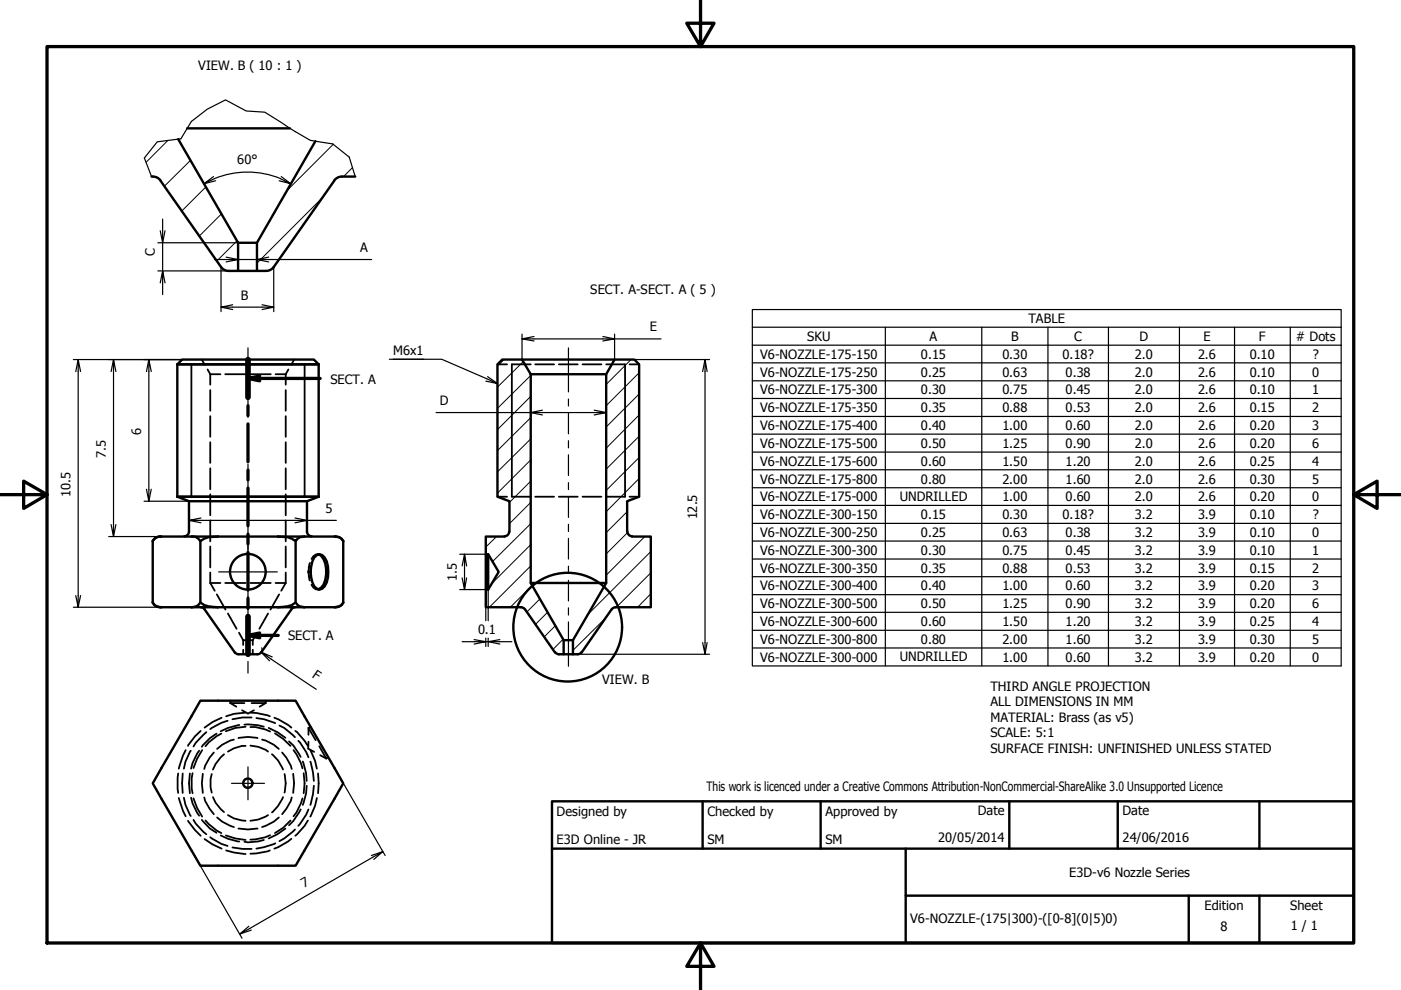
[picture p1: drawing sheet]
<svg xmlns="http://www.w3.org/2000/svg" width="297mm" height="210mm" viewBox="0 0 297 210" stroke-linecap="round" stroke-linejoin="round" font-family="sans-serif">
<!-- layer: Visible (ISO) -->
<g fill="none" stroke="#000" stroke-width=".51">
<path d="M32.1 37.4h.3M32.4 37.4l.8 .2 .9 .7M34 38.3l12.8 18.3 .9 .7 .8 .1h2v-5.9M37.8 29.5l12.7 22M39.7 27.2h21.8M66.9 29.9l-12.4 21.6v5.9a4.2 4.2 0 0 0 3-.3l.6-.5 12.8-18.3M75.3 37.4l-3.2 .1-.7 .3-.6 .5M50.5 51.5h4M50.5 57.4h4M37.6 77.3l1-1.1h27.9l1.1 1.1M37.6 77.3v28M37.6 77.3h30"/>
<path d="M67.6 77.3v28M110.7 76.2h23.8l1 1.1v28l-2.5 1v6.4M112.5 79.3l-1.8-3.1h-4.2l-1 1.1v28l2.5 1v6.4M112.5 79.3v44.3l7 12.1v3h-1M112.5 79.3h16M130.3 76.2l-1.8 3.1v44.3l-7 12.1v3h1M33.9 113.8a1.75 1.75 0 0 0-1.5 1M34 113.8h37.2M34.2 113.8a1.79 1.79 0 0 0-1.8 .9v13M37.6 105.3h30M37.6 105.3l2.5 1M40.1 106.3v6.4a.98 .98 0 0 1-1 1"/>
<path d="M40.1 106.3h25M40.6 113.8a1.79 1.79 0 0 1 1.9 .9M42.5 114.7v13M46.2 113.8l-2 .1-1.7 .8M58.9 113.8l2.1 .1 1.7 .8 .9-.8 .9-.1M62.7 114.7v13M65.1 106.3v6.4a.98 .98 0 0 0 1 1M66.6 118.2l.6-.5 .6-.2a2.62 2.62 0 0 1 1.7 2.6 5.4 5.4 0 0 1-1.2 4.7l-.5 .2-.6-.2a4.7 4.7 0 0 1-1.2-4.7zM67.5 117.5a3.4 3.4 0 0 1 1.7 3.1 5.2 5.2 0 0 1-1.1 4l-.6 .3M67.6 105.3l-2.5 1M70.9 113.8l1 .1 .5 .3 .4 .5v13M71.2 113.8a1.75 1.75 0 0 1 1.6 1"/>
<path d="M103 117.5v7.5M103.5 117.5v7.5M107 113.8h-4v3.7h.5l2.2 3.8-2.2 3.7h-.5v3.7h7.5M108 112.7a.98 .98 0 0 1-1 1M133 112.7a.98 .98 0 0 0 1 1M134 113.8h4v14.9h-7.5M32.4 127.8a1.75 1.75 0 0 0 1.5 .9M32.4 127.7a2.01 2.01 0 0 0 1.8 1M34 128.7h37.2M40.6 128.7a2.01 2.01 0 0 0 1.9-1 5.6 5.6 0 0 0 3.7 1M42.6 128.7l.8 .5 6.4 9.1M49.8 138.3l.8 .4"/>
<path d="M50.6 138.7h3.9M55.4 138.3l-.8 .4M58.9 128.7a5.6 5.6 0 0 0 3.8-1l.4 .6 .5 .3 .9 .1M61.8 129.2l-6.4 9.1M62.6 128.7l-.8 .5M72.8 127.7l-.4 .6-1.5 .4M72.8 127.8a1.75 1.75 0 0 1-1.6 .9M110.5 128.7l.8 .5M111.3 129.2l6.4 9.1M112.5 123.6h16M117.7 138.3l.8 .4M119.5 138.7h2"/>
<path d="M119.5 135.7h2M123.3 138.3l-.8 .4M129.7 129.2l-6.4 9.1M130.5 128.7l-.8 .5M42.5 148.6h20.2l8.2 14.2 1.9 3.3-10.1 17.5h-20.2l-8.3-14.3-1.8-3.2z"/>
<circle cx="52.5" cy="121.2" r="3.8"/>
<circle cx="52.5" cy="166.1" r=".98"/>
</g>
<!-- layer: Hidden (ISO) -->
<g fill="none" stroke="#000" stroke-width=".38">
<path d="M42.8 76.2l.6 1.1M44 78.3l.6 1M44.6 79.3h2.1M44.6 79.3v2.3M47.8 79.3h4.3M53.1 79.3h4.3M58.4 79.3h2.2M60.6 79.3v2.3M61.2 78.3l-.6 1M62.4 76.2l-.6 1.1M105.5 77.3h2M108.5 77.3h4"/>
<path d="M113.5 77.3h4M118.5 77.3h4M123.5 77.3h4M128.5 77.3h4M133.5 77.3h2M44.6 82.7v4.4M44.6 88.2v4.4M44.6 93.8v4.3M44.6 99.3v4.4M60.6 82.7v4.4M60.6 88.2v4.4M60.6 93.8v4.3"/>
<path d="M60.6 99.3v4.4M44.6 104.8v4.5M44.6 110.3v4.5M44.6 115.9v4.4M60.6 104.8v4.5M60.6 110.3v4.5M60.6 115.9v4.4M65.7 119.4a6.5 6.5 0 0 0 0 3.7M67.3 117.5h.1M67.5 117.5l-.6 .1-.5 .4-.4 .5M67.6 117.5h.2M105.5 105.3h2"/>
<path d="M108.5 105.3h4M113.5 105.3h4M118.5 105.3h4M123.5 105.3h4M128.5 105.3h4M133.5 105.3h2M44.6 123.6h2.1M44.6 121.4v2.2M44.6 123.6l.9 1.7M46 126l1.8 3.3M47.8 123.6h4.3M48.3 130.1l1.9 3.2"/>
<path d="M50.7 134.1l.9 1.6M51.6 135.7h.7M51.6 135.7v1.1M51.6 137.8v.9M52.9 135.7h.7M53.1 123.6h4.3M53.6 135.7v1.1M53.6 137.8v.9M54.5 134.1l-.9 1.6M56.8 130.1l-1.8 3.2M58.4 123.6h2.2M59.2 126l-1.9 3.3"/>
<path d="M60.6 121.4v2.2M60.6 123.6l-1 1.7M65.4 120.9v.7M65.5 120.2v.4M65.5 122v.3M66 124l.4 .6 .5 .3h.6M67.3 125h.1M67.6 125h.2M39.4 159l-.6 1.2-.9 2.8M40.4 159.2l-1.1 2.3-.3 1.5M42.2 159.2l-1.4 2.6-.3 1.2M42.5 155l-1.2 1.1-1.4 2.1"/>
<path d="M42.9 159l-1.1 1.9-.8 1.9M43.8 155.2l-2.3 2.3-.5 .8M45.3 159.5l-.9 1.1-.9 1.7-.2 .7M45.9 155.5l-1.4 1-1.7 1.8M46.9 155.5l-.9 .6-1.7 1.3-.7 .8M47 152.2l-1.9 .9-1.7 1.2M47.5 159.9l-.7 .7-1.1 1.4-.6 1.2M48.3 152.8l-1.4 .5-2.3 1.3M48.8 149.1h3M48.8 149.1l1.3 .7M48.8 148.6v.2M48.8 148.9v.2"/>
<path d="M49.6 156.8l-.8 .2-1.7 .9-1.1 .9M50.5 156.5a8.3 8.3 0 0 1 4.1 0M50.7 153.7l-2.4 .6-1.5 .7M51.3 150.6l1.3 .7 1.2-.7M51.8 153.6l2.9 .2 1.2 .3M52.1 151.1l-2.5 .3-1.7 .5M52.1 158.2h-.8l-1.7 .5-1.3 .7M52.1 154.1l-2.2 .2-2 .7M53.1 151.1l1.3 .1 2.8 .7M53.1 158.1l1.6 .2 1.6 .7 .5 .4M53.1 154.1h1.1l2.1 .6 1 .4M53.3 152.1h-1.9l-2.1 .4"/>
<path d="M53.3 149.1h3M54.4 152.2l1.6 .3 2.4 .8M55.6 156.8l.7 .2 1.7 .9 1.1 .9M56.3 149.1l-1.2 .7M56.3 148.6v.2M56.3 148.9v.2M57 154.3l1.8 .9 1.7 1.2M57.7 159.9a7.1 7.1 0 0 1 2.3 3.3M58.2 152.2l2.9 1.5 .7 .6M58.3 155.5l1.8 1.2 1.5 1.5M59.2 153.8l1.1 .5 2.2 2M59.8 159.5l.9 1.1 1 1.7 .1 .7"/>
<path d="M61.3 157.2l.9 .8 1.6 2.5M62.2 159l.7 .9 .9 1.9 .3 1.1M62.6 155l2 2.1 .7 1.1M63.2 157.1l1.7 2.3 .5 1.2M65.4 154.3l1.5 2.6M65.4 157.3l-.1 1.4 1.3 .7M65.4 154.3v1.5M65.6 154.2l-.2 .1M65.8 159l1 2.3 .4 1.7M65.8 154.1h-.1M67.7 158.2l1.5 2.6M37.8 164l-.1 .9 .1 3.2"/>
<path d="M37.9 169.2l.9 2.7 .6 1.2M38.7 164l-.1 2.1 .1 2M39 169.1l.3 1.5 1.1 2.4M39.9 174l1.4 2 1.2 1.2M40.3 164l-.2 2.1 .2 2.1M40.5 169.1l.3 1.2 1.4 2.6M40.8 163.9l-.2 1.1v2.2l.2 1M41 173.8l.5 .9 2.3 2.2M41 169.3l.8 2 1.1 1.8M42.8 173.8l1.7 1.9 1.4 .9M43 164.1a10.9 10.9 0 0 0 0 4M43.3 169.1l.2 .7 .9 1.7 .9 1.1"/>
<path d="M43.4 177.9l1.7 1.1 1.9 .9M43.6 174l2.4 2.1 .9 .5M44.6 177.5l2.3 1.4 1.4 .5M44.9 164.1l-.3 1.1v1.7l.3 1.2M45.1 169l.6 1.2 1.8 2M46 173.3l1.1 .9 2.5 1.2M46.8 177.1l1.5 .7 2.4 .6M47.9 177.1l2 .7 2.2 .3M48.3 172.8l1.3 .7 2.5 .5M49.3 179.7l2.1 .3h1.9M50.5 175.7a10.9 10.9 0 0 0 4.1 0M55.9 178.1l-1.2 .3-2.1 .2-.8-.1"/>
<path d="M56.8 172.8l-2.1 1-1.6 .2M57.3 177.1l-1 .4-2.1 .5h-1.1M58.4 178.8l-2.4 .8-1.6 .3M59.1 173.3l-1.1 .9-2.4 1.2M60 169a8.2 8.2 0 0 1-2.3 3.2M60.3 164.1a7.8 7.8 0 0 1 0 4M60.5 175.7l-1.7 1.2-1.8 .9M61.6 174l-1.5 1.5-1.8 1.1M61.8 177.8l-.7 .6-2.9 1.5M61.8 169.1l-.1 .7-1 1.7-.9 1.1M62.2 164.1a10.9 10.9 0 0 1 0 4M62.5 175.9l-2.2 1.9-1.1 .5"/>
<path d="M63.8 171.6l-1.6 2.5-.9 .9M64.1 169.3l-1.2 2.9-.7 .9M64.2 161.5l.7 2.4 .1 1.7M64.4 163.9l.2 2.2-.2 2.1M65 166.6l-.1 1.6-.7 2.5M65.3 174l-.7 1.1-2 2.1M65.4 171.6l-.5 1.2-1.7 2.3M65.8 161.5l.6 2.2 .1 1.9M66.5 166.6l-.1 1.8-.6 2.3M67.2 169.2l-.4 1.7-1 2.2M67.4 164l.2 2.1-.2 2.1M67.9 160.1l1.3 .7"/>
<path d="M69.3 160.8h-.1M69.6 160.6h-.1M47.9 180.3l1.7 .5 2.5 .3M57.2 180.3l-2.8 .6-1.3 .1"/>
</g>
<!-- layer: Visible Narrow (ISO) -->
<path d="M40.6 77.3v28M64.6 77.3v28M108.5 77.3v28M132.5 77.3v28" fill="none" stroke="#000" stroke-width=".38"/>
<!-- layer: Break Line (JIS) -->
<path d="M32.1 37.4l-1.5-3.9 2.7-3.4 5.1-.7 2.2-3.6 3.3-2.7 3.9-1.9 4.4 2.3 3.9 .3 5.4 3.4 4.3 2.6 4.7 .7 3.5 2.8 1.3 4.1" fill="none" stroke="#000" stroke-width=".25"/>
<!-- layer: Section Line (ISO) -->
<g fill="none" stroke="#000" stroke-width=".7">
<path d="M52.6 76.2v8M55.1 79.7l-2.5 .5h15.3M52.6 86v2.1M52.6 89.9v8M52.6 99.7v2.1M52.6 80.2l2.5 .5M52.6 103.5v8M52.6 113.3v2.1M52.6 117.1v8M52.6 126.8v2.2M52.6 130.7v8M52.6 134.7l2.5 .5"/>
<path d="M55.1 134.2l-2.5 .5h6.4"/>
</g>
<path d="M52.6 76.2v8M52.6 130.7v8" fill="none" stroke="#000" stroke-width="1.2"/>
<!-- layer: Detail Boundary (JIS) -->
<circle cx="120.4" cy="133" r="11.5" fill="none" stroke="#000" stroke-width=".51"/>
<!-- layer: Border (ISO) -->
<path d="M148.5 -.1v10l-2.9-5h5.8l-2.9 5M10 9.9h277v190h-277zM0 104.9h10l-5-2.9v5.8l5-2.9M287 104.9l5 2.9v-5.8l-5 2.9h10M148.5 199.9l2.9 5h-5.8l2.9-5v10" fill="none" stroke="#000" stroke-width=".7"/>
<!-- layer: Hatch (ISO) -->
<g fill="none" stroke="#000" stroke-width=".21">
<path d="M35.6 29.8l-4.6 4.6M40.4 34l-5.5 5.5M43.6 39.7l-5.1 5M70.7 30.6l-9.9 9.9M74.7 35.5l-1.9 1.9M46.9 45.4l-4.6 4.6M50.2 51.1l-4.2 4.2M68.3 41.9l-13.8 13.9M106.9 76.2l-1.4 1.4M110.9 76.7l-5.4 5.4M112.5 79.6l-7 7M133.8 76.2l-5.3 5.3"/>
<path d="M135.5 79l-7 7M112.5 97.5l-7 7.1M112.5 93.1l-7 6.9M112.5 88.6l-7 6.9M112.5 84l-7 7.1M135.5 97l-7 7M135.5 92.5l-7 7M135.5 83.5l-7 7M135.5 88l-7 7M105.3 113.8l-2.3 2.2M112.5 120l-8.7 8.7M112.5 115.5l-8.2 8.2"/>
<path d="M112.5 111l-8 8M112.5 106.5l-4.5 4.5M112.5 102l-4.5 4.5M133 108.5l-4.5 4.4M133 112.9l-4.5 4.5M135.5 101.4l-7 7.1M136.7 113.8l-8.2 8.2M138 116.9l-13.3 13.4M112.8 124.2l-4.6 4.5M114.4 127l-2.7 2.8M116.1 129.8l-2.6 2.6M117.7 132.7l-2.3 2.3"/>
<path d="M119.4 135.5l-2.2 2.2M128.4 131l-6.9 6.9M138 125.9l-2.8 2.8M138 121.4l-7.3 7.3"/>
</g>
<!-- layer: Title (ISO) -->
<path d="M117 169.9h170v30h-170zM117 179.9h170M149 169.9v10M174 169.9v10M192 179.9v20M214 169.9v10M237 169.9v10M267 169.9v10M192 189.9h95M252 189.9v10M267 189.9v10" fill="none" stroke="#000" stroke-width=".51"/>
<!-- layer: Dimension (ISO) -->
<g fill="none" stroke="#000" stroke-width=".25">
<path d="M45.3 37.4l-2.1 1.6 2.3-1.1M45.5 37.9a18.4 18.4 0 0 1 14 0M45.7 38.3l-2.5 .7M59.4 37.9l2.3 1.1-2.5-.7M59.6 37.4l2.1 1.6M33.5 57.4h17M33.5 51.5h17M34.5 46.5v5l-.5-2.6M35 60l-.5-2.6v5.1M35 48.9l-.5 2.6v5.9l-.5 2.6M45.5 55h5l-2.6 .5M46.9 56.6v9.5"/>
<path d="M47.9 54.5l2.6 .5h4l2.5 .5M57 54.5l-2.5 .5h24.3M58 56.6v9.5M15.6 76.2h23M16.6 76.2l-.5 2.6M17.1 78.8l-.5-2.6v52.5l-.5-2.4M24.1 76.2l-.5 2.6M24.6 78.8l-.5-2.6v37.6l-.5-2.6M31.6 76.2l-.5 2.6M32.1 78.8l-.5-2.6v30.1l-.5-2.6M46.9 65.1l2.4 .5M49.3 64.6l-2.4 .5h11.1l-2.4 .5"/>
<path d="M55.6 64.6l2.4 .5M110.7 71.9l2.5 .4M110.7 70.8v5.4M112.5 79.3v9.2M113.2 71.3l-2.5 .6h19.6l-2.5 .4M127.8 71.3l2.5 .6h9.8M130.3 70.8v5.4M134.5 76.2h15.9M149.5 76.2l-.5 2.6M149.9 78.8l-.4-2.6v62.5l-.5-2.5M92.5 87.5h20l2.5 .5M115 87l-2.5 .5h16l-2.5 .5"/>
<path d="M126 87l2.5 .5M23.1 113.8h11.1M24.6 111.2l-.5 2.6M30.5 106.3h9.6M32.1 103.7l-.5 2.6M40.1 110.3l2.5 .5M42.6 109.8l-2.5 .5h25l-2.6 .5M62.5 109.8l2.6 .5h6.2M97.5 117.5h5.5v14.1M98.5 117.5l-.5 2.5M98.9 120l-.4-2.5v7.5l-.5-2.5M103.5 117.5v14.1"/>
<path d="M15.6 128.7h18.6M17.1 126.3l-.5 2.4M55.5 137.3l.1 .5-.2 .5 1.7 1.8M57.7 139.3l-2.3-1 11.7 7.8M97.5 125h5.5M98 136.1h5l-2.5 .5M98.9 122.5l-.4 2.5M100.5 135.6l5.5 1M103 135.3v1.8M103.5 135.3v1.8M106 135.6l-2.5 .5h5M122.5 138.7h27.9"/>
<path d="M149.9 136.2l-.4 2.5M70.9 162.8l10.8 18.6M40.6 180.4l10.7 18.5M53.3 197.2l-2.4 .8M79.2 182.2l2-1.6-30.3 17.4 1.9-1.6M81.2 180.6l-2.5 .8"/>
</g>
<!-- layer: Center Mark (ISO) -->
<path d="M52.6 115v12.5M46.4 121.3h12.4M49.1 166.1h7M52.6 162.6v7" fill="none" stroke="#000" stroke-width=".25"/>
<!-- layer: Centerline (ISO) -->
<g fill="none" stroke="#000" stroke-width=".25">
<path d="M52.6 73.8v6.3M120.5 73.8v9.3M52.6 81.6v1.5M52.6 84.6v3.9M52.6 90v1.5M52.6 93v3.9M52.6 98.4v1.5M120.5 84.6v1.5M120.5 87.6v4.4M120.5 93.4v1.6M120.5 96.4v4.4M52.6 101.4v3.9"/>
<path d="M52.6 106.7v1.5M52.6 109.8v3.8M52.6 115.1v1.5M52.6 118.1v3.9M120.5 102.3v1.5M120.5 105.3v4.4M120.5 111.2v1.5M120.5 114.1v4.4M52.6 123.5v1.5M52.6 126.5v3.9M52.6 131.9v1.5M52.6 134.8v3.9"/>
<path d="M120.5 120.1v1.4M120.5 123v4.4M120.5 128.9v1.5M120.5 131.9v9.4M52.6 140.2v2.5"/>
</g>
<!-- layer: Symbol (ISO) -->
<g fill="none" stroke="#000" stroke-width=".25">
<path d="M82.5 76.2h11.2l11.8 5.1-2.5-.5M83.4 76.2h6.5M103.4 79.9l2.1 1.4M159.5 69.4v-3.8h124.9v3.8M159.5 73.2h124.9M159.5 76.9h124.9M187.7 69.4v71.8M208.2 69.4v71.8M222.2 69.4v71.8M235 69.4v71.8M250.1 69.4v71.8M261.7 69.4v71.8"/>
<path d="M273.6 69.4v71.8M284.4 69.4h-124.9v3.8M284.4 69.4v71.8h-124.9v-68M159.5 80.7h124.9M159.5 84.5h124.9M159.5 88.3h124.9M159.5 92h124.9M159.5 95.9h124.9M159.5 99.6h124.9M159.5 103.4h124.9M159.5 107.2h124.9M159.5 111h124.9"/>
<path d="M159.5 114.7h124.9M159.5 118.5h124.9M159.5 122.3h124.9M159.5 126.1h124.9M159.5 129.8h124.9M159.5 133.6h124.9M159.5 137.4h124.9"/>
</g>
<g font-size="2.7">
<text x="42" y="14.8">VIEW. B ( 10 : 1 )</text>
<text x="50.3" y="34.8">60°</text>
<text x="76.3" y="53.4">A</text>
<text x="32.8" y="54.3" transform="rotate(-90 32.8 54.3)">C</text>
<text x="51.1" y="63.5">B</text>
<text x="125.2" y="62.3">SECT. A-SECT. A ( 5 )</text>
<text x="137.8" y="70.2">E</text>
<text x="218.1" y="68.5">TABLE</text>
<text x="83.4" y="75.2">M6x1</text>
<text x="161.2" y="76">V6-NOZZLE-175-150</text>
<text x="171.1" y="72.3">SKU</text>
<text x="195.3" y="76">0.15</text>
<text x="197.1" y="72.3">A</text>
<text x="212.5" y="76">0.30</text>
<text x="214.4" y="72.3">B</text>
<text x="225.3" y="76">0.18?</text>
<text x="227.8" y="72.3">C</text>
<text x="240.6" y="76">2.0</text>
<text x="241.6" y="72.3">D</text>
<text x="254" y="76">2.6</text>
<text x="255.1" y="72.3">E</text>
<text x="265" y="76">0.10</text>
<text x="266.9" y="72.3">F</text>
<text x="274.8" y="72.3"># Dots</text>
<text x="278.3" y="76.1">?</text>
<text x="70" y="81.5">SECT. A</text>
<text x="161.2" y="79.9">V6-NOZZLE-175-250</text>
<text x="161.2" y="83.6">V6-NOZZLE-175-300</text>
<text x="195.3" y="79.9">0.25</text>
<text x="195.3" y="83.6">0.30</text>
<text x="212.5" y="79.9">0.63</text>
<text x="212.5" y="83.6">0.75</text>
<text x="225.9" y="79.9">0.38</text>
<text x="225.9" y="83.6">0.45</text>
<text x="240.6" y="79.9">2.0</text>
<text x="240.6" y="83.6">2.0</text>
<text x="254" y="79.9">2.6</text>
<text x="254" y="83.6">2.6</text>
<text x="265" y="79.9">0.10</text>
<text x="265" y="83.6">0.10</text>
<text x="278.2" y="79.9">0</text>
<text x="278.2" y="83.6">1</text>
<text x="93.3" y="85.9">D</text>
<text x="161.2" y="87.4">V6-NOZZLE-175-350</text>
<text x="195.3" y="87.4">0.35</text>
<text x="212.5" y="87.4">0.88</text>
<text x="225.9" y="87.4">0.53</text>
<text x="240.6" y="87.4">2.0</text>
<text x="254" y="87.4">2.6</text>
<text x="265" y="87.4">0.15</text>
<text x="278.2" y="87.4">2</text>
<text x="29.9" y="92.2" transform="rotate(-90 29.9 92.2)">6</text>
<text x="161.2" y="91.2">V6-NOZZLE-175-400</text>
<text x="161.2" y="95">V6-NOZZLE-175-500</text>
<text x="195.3" y="91.2">0.40</text>
<text x="195.3" y="95">0.50</text>
<text x="212.5" y="91.2">1.00</text>
<text x="212.5" y="95">1.25</text>
<text x="225.9" y="91.2">0.60</text>
<text x="225.9" y="95">0.90</text>
<text x="240.6" y="91.2">2.0</text>
<text x="240.6" y="95">2.0</text>
<text x="254" y="91.2">2.6</text>
<text x="254" y="95">2.6</text>
<text x="265" y="91.2">0.20</text>
<text x="265" y="95">0.20</text>
<text x="278.2" y="91.2">3</text>
<text x="278.2" y="95">6</text>
<text x="22.4" y="97.2" transform="rotate(-90 22.4 97.2)">7.5</text>
<text x="161.2" y="98.7">V6-NOZZLE-175-600</text>
<text x="195.3" y="98.7">0.60</text>
<text x="212.5" y="98.7">1.50</text>
<text x="225.9" y="98.7">1.20</text>
<text x="240.6" y="98.7">2.0</text>
<text x="254" y="98.7">2.6</text>
<text x="265" y="98.7">0.25</text>
<text x="278.2" y="98.7">4</text>
<text x="14.9" y="105.4" transform="rotate(-90 14.9 105.4)">10.5</text>
<text x="161.2" y="102.5">V6-NOZZLE-175-800</text>
<text x="161.2" y="106.3">V6-NOZZLE-175-000</text>
<text x="190.8" y="106.3">UNDRILLED</text>
<text x="195.3" y="102.5">0.80</text>
<text x="212.5" y="102.5">2.00</text>
<text x="212.5" y="106.3">1.00</text>
<text x="225.9" y="102.5">1.60</text>
<text x="225.9" y="106.3">0.60</text>
<text x="240.6" y="102.5">2.0</text>
<text x="240.6" y="106.3">2.0</text>
<text x="254" y="102.5">2.6</text>
<text x="254" y="106.3">2.6</text>
<text x="265" y="102.5">0.30</text>
<text x="265" y="106.3">0.20</text>
<text x="278.2" y="102.5">5</text>
<text x="278.2" y="106.3">0</text>
<text x="69" y="108.7">5</text>
<text x="147.8" y="110.1" transform="rotate(-90 147.8 110.1)">12.5</text>
<text x="161.2" y="110.1">V6-NOZZLE-300-150</text>
<text x="161.2" y="113.8">V6-NOZZLE-300-250</text>
<text x="195.3" y="110.1">0.15</text>
<text x="195.3" y="113.8">0.25</text>
<text x="212.5" y="110.1">0.30</text>
<text x="212.5" y="113.8">0.63</text>
<text x="225.3" y="110.1">0.18?</text>
<text x="225.9" y="113.8">0.38</text>
<text x="240.6" y="110.1">3.2</text>
<text x="240.6" y="113.8">3.2</text>
<text x="254" y="110.1">3.9</text>
<text x="254" y="113.8">3.9</text>
<text x="265" y="110.1">0.10</text>
<text x="265" y="113.8">0.10</text>
<text x="278.2" y="113.8">0</text>
<text x="278.3" y="110.1">?</text>
<text x="161.2" y="117.6">V6-NOZZLE-300-300</text>
<text x="195.3" y="117.6">0.30</text>
<text x="212.5" y="117.6">0.75</text>
<text x="225.9" y="117.6">0.45</text>
<text x="240.6" y="117.6">3.2</text>
<text x="254" y="117.6">3.9</text>
<text x="265" y="117.6">0.10</text>
<text x="278.2" y="117.6">1</text>
<text x="96.8" y="123.2" transform="rotate(-90 96.8 123.2)">1.5</text>
<text x="161.2" y="121.4">V6-NOZZLE-300-350</text>
<text x="161.2" y="125.2">V6-NOZZLE-300-400</text>
<text x="195.3" y="121.4">0.35</text>
<text x="195.3" y="125.2">0.40</text>
<text x="212.5" y="121.4">0.88</text>
<text x="212.5" y="125.2">1.00</text>
<text x="225.9" y="121.4">0.53</text>
<text x="225.9" y="125.2">0.60</text>
<text x="240.6" y="121.4">3.2</text>
<text x="240.6" y="125.2">3.2</text>
<text x="254" y="121.4">3.9</text>
<text x="254" y="125.2">3.9</text>
<text x="265" y="121.4">0.15</text>
<text x="265" y="125.2">0.20</text>
<text x="278.2" y="121.4">2</text>
<text x="278.2" y="125.2">3</text>
<text x="161.2" y="128.9">V6-NOZZLE-300-500</text>
<text x="195.3" y="128.9">0.50</text>
<text x="212.5" y="128.9">1.25</text>
<text x="225.9" y="128.9">0.90</text>
<text x="240.6" y="128.9">3.2</text>
<text x="254" y="128.9">3.9</text>
<text x="265" y="128.9">0.20</text>
<text x="278.2" y="128.9">6</text>
<text x="61.1" y="135.7">SECT. A</text>
<text x="101.3" y="134.5">0.1</text>
<text x="161.2" y="132.8">V6-NOZZLE-300-600</text>
<text x="161.2" y="136.5">V6-NOZZLE-300-800</text>
<text x="195.3" y="132.8">0.60</text>
<text x="195.3" y="136.5">0.80</text>
<text x="212.5" y="132.8">1.50</text>
<text x="212.5" y="136.5">2.00</text>
<text x="225.9" y="132.8">1.20</text>
<text x="225.9" y="136.5">1.60</text>
<text x="240.6" y="132.8">3.2</text>
<text x="240.6" y="136.5">3.2</text>
<text x="254" y="132.8">3.9</text>
<text x="254" y="136.5">3.9</text>
<text x="265" y="132.8">0.25</text>
<text x="265" y="136.5">0.30</text>
<text x="278.2" y="132.8">4</text>
<text x="278.2" y="136.5">5</text>
<text x="66" y="143.6" transform="rotate(34 66 143.6)">F</text>
<text x="161.2" y="140.3">V6-NOZZLE-300-000</text>
<text x="190.8" y="140.2">UNDRILLED</text>
<text x="212.5" y="140.3">1.00</text>
<text x="225.9" y="140.3">0.60</text>
<text x="240.6" y="140.3">3.2</text>
<text x="254" y="140.3">3.9</text>
<text x="265" y="140.3">0.20</text>
<text x="278.2" y="140.3">0</text>
<text x="127.7" y="145">VIEW. B</text>
<text x="210" y="146.4">THIRD ANGLE PROJECTION</text>
<text x="210" y="149.7">ALL DIMENSIONS IN MM</text>
<text x="210" y="153">MATERIAL: Brass (as v5)</text>
<text x="210" y="156.3">SCALE: 5:1</text>
<text x="210" y="159.6">SURFACE FINISH: UNFINISHED UNLESS STATED</text>
<text x="149.8" y="167.7">This work is licenced under a Creative Commons Attribution-NonCommercial-ShareAlike 3.0 Unsupported Licence</text>
<text x="118" y="173">Designed by</text>
<text x="150" y="173">Checked by</text>
<text x="175" y="173">Approved by</text>
<text x="207.3" y="172.9">Date</text>
<text x="238" y="172.9">Date</text>
<text x="118" y="178.9">E3D Online - JR</text>
<text x="150" y="178.9">SM</text>
<text x="175" y="178.9">SM</text>
<text x="198.9" y="178.5">20/05/2014</text>
<text x="238" y="178.5">24/06/2016</text>
<text x="226.7" y="185.9">E3D-v6 Nozzle Series</text>
<text x="64.5" y="188.3" transform="rotate(-30 64.5 188.3)">7</text>
<text x="193" y="195.7">V6-NOZZLE-(175|300)-([0-8](0|5)0)</text>
<text x="255.4" y="193">Edition</text>
<text x="258.8" y="197.4">8</text>
<text x="273.6" y="193">Sheet</text>
<text x="273.7" y="197.2">1 / 1</text>
</g>
</svg>
